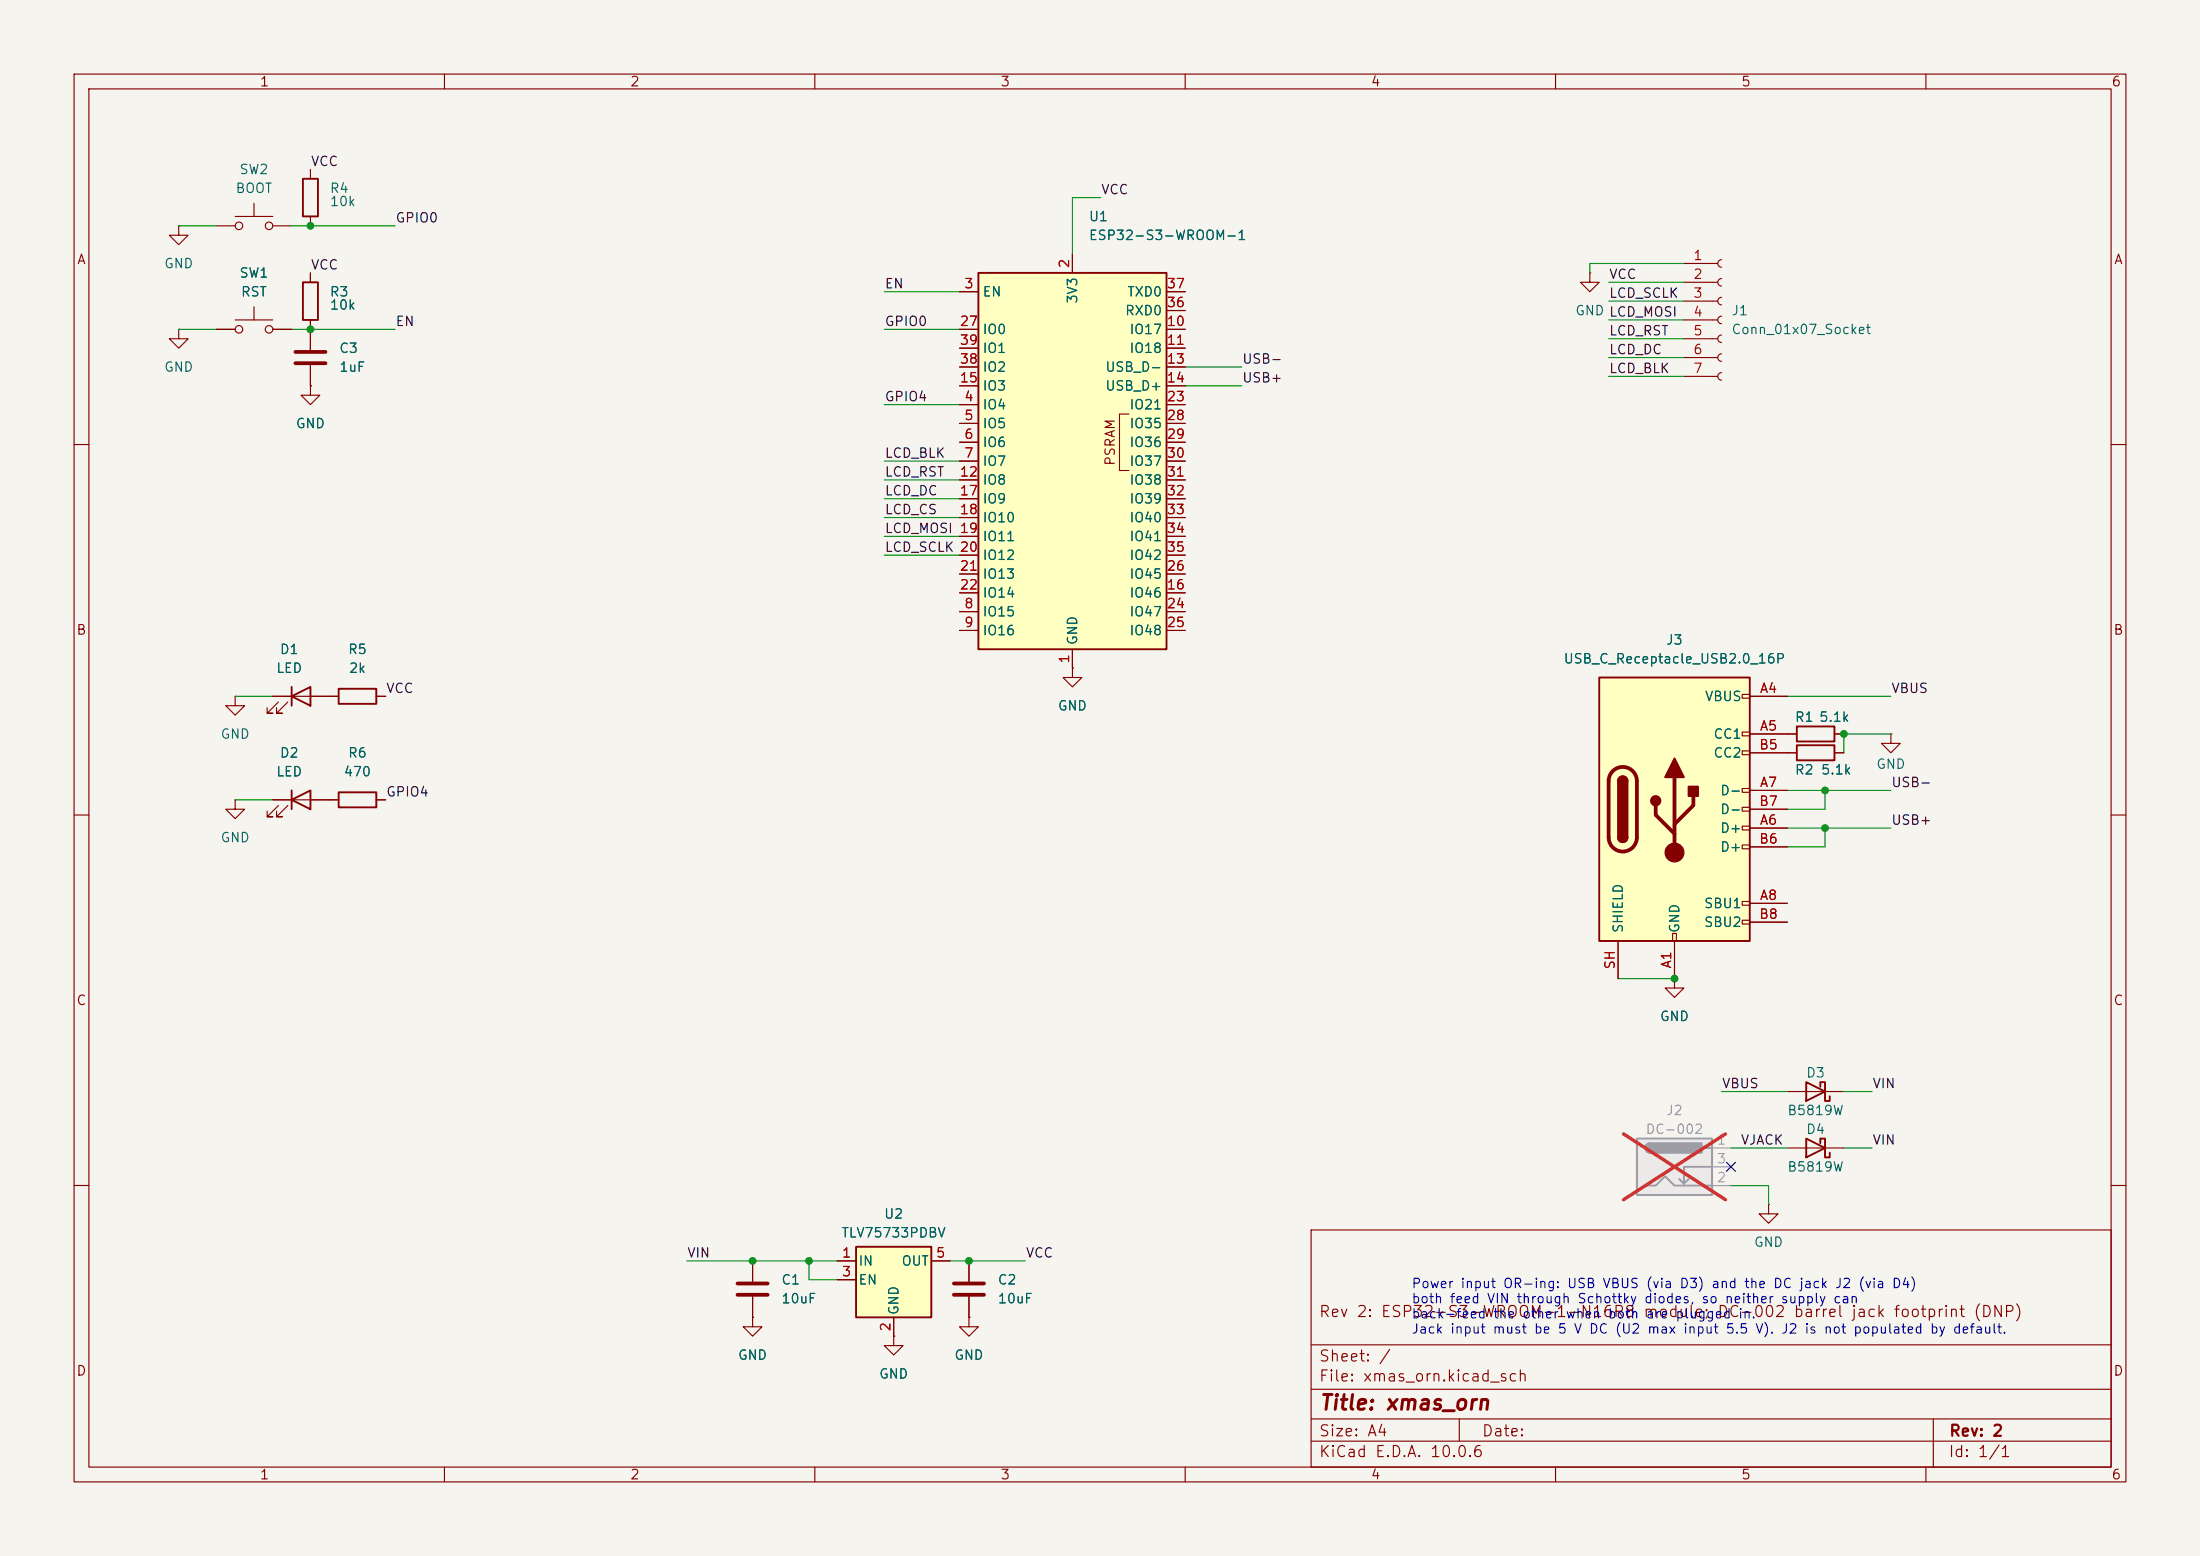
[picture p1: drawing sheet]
<svg xmlns="http://www.w3.org/2000/svg" width="297mm" height="210mm" viewBox="0 0 297 210" stroke-linecap="round" stroke-linejoin="round" font-family="sans-serif">
<path d="M0 0h297v210h-297z" fill="#f5f4ef" stroke="#f5f4ef" stroke-width=".14"/>
<g fill="none" stroke="#840000" stroke-width=".15">
<path d="M10 10h277v190h-277zM12 12h273v186h-273zM60 10v2M110 10v2M160 10v2M210 10v2M260 10v2M10 60h2M285 60h2M255.3 99.1v1.2h1.2l-1.2 1.3-1.3-1.3h1.3M255.3 99.1h.1M10 110h2"/>
<path d="M285 110h2M10 160h2M177 166h108v32h-108zM285 160h2M60 198v2M110 198v2M160 198v2M177 194.5h108M177 191.5h108M177 187.5h108M177 181.5h108M197 191.5v3"/>
<path d="M210 198v2M260 198v2M261 191.5v6.5"/>
</g>
<path d="M115.6 168.3h10.1v9.5h-10.1z" fill="#ffffc2"/>
<path d="M40.9 38.1h2v5.1h-2zM39.4 94l2.5-1.3v2.6zM39.4 92.7v2.6M45.7 93h5.1v2h-5.1zM39.4 108l2.5-1.3v2.5zM39.4 106.7v2.5M45.7 106.9h5.1v2.1h-5.1zM115.6 168.3h10.1v9.5h-10.1z" fill="none" stroke="#840000" stroke-width=".25"/>
<g fill="none" stroke="#840000" stroke-width=".15">
<path d="M41.9 36.8v1.3M29.2 44.5h2.5M31.7 43.2h5.1M34.3 41.4v1.8M36.8 44.5h2.6M41.9 52.1v1.2h1.3l-1.3 1.3-1.3-1.3h1.3M41.9 52.1h.1M41.9 43.2v4M41.9 49.3v2.8M31.7 94v1.3h1.3l-1.3 1.2-1.2-1.2h1.2M31.7 94h.1M36.8 94h8.9"/>
<path d="M37.6 94.7l-1.5 1.6h.7h-.7v-.8M38.9 94.7l-1.6 1.6h.8h-.8v-.8M50.8 94h1.3M31.7 108v1.2h1.3l-1.3 1.3-1.2-1.3h1.2M31.7 108h.1M36.8 108h8.9M37.6 108.7l-1.5 1.5h.7h-.7v-.7M38.9 108.7l-1.6 1.5h.8h-.8v-.7M50.8 108h1.3M101.6 177.8v1.3h1.3l-1.3 1.2-1.3-1.2h1.3M101.6 177.8h.1M101.6 170.2v2.8"/>
<path d="M101.6 175v2.8M113 170.2h2.6M113 172.7h2.6M120.6 177.8v2.5M125.7 170.2h2.6M238.8 162.6v1.2h1.2l-1.2 1.3-1.3-1.3h1.3M238.8 162.6h.1"/>
<circle cx="32.3" cy="44.5" r=".51"/>
<circle cx="36.3" cy="44.5" r=".51"/>
</g>
<path d="M39.9 47.5h4M39.9 49h4M99.6 173.2h4M99.6 174.8h4" fill="none" stroke="#840000" stroke-width=".51"/>
<path d="M221 153.7h10.1v7.6h-10.1z" fill="#ebeae8"/>
<path d="M221 153.7h10.1v7.6h-10.1zM222.8 154.3a.64 .64 0 0 0-.7 .6 .64 .64 0 0 0 .7 .7M228 159.1l-.7 .7M229.9 154.9h1.2M231.1 157.5h-3.8v2.3l-.6-.7M222.2 160h1.3l1.3-1.2 1.3 1.2h5" fill="none" stroke="#9c9b98" stroke-width=".25"/>
<g fill="#9c9b98" stroke="#9c9b98" stroke-width=".25">
<path d="M222.3 154.5l.5-.2v1.3a.63 .63 0 0 1-.6-.4 .63 .63 0 0 1 .1-.7z"/>
<path d="M222.8 154.3h6.9v1.3h-6.9z"/>
</g>
<path d="M231.1 154.9h2.6M231.1 157.5h2.6M231.1 160h2.6" fill="none" stroke="#9c9b98" stroke-width=".15"/>
<path d="M219.2 153l13.7 8.9M232.9 153l-13.7 8.9" fill="none" stroke="#e12e31" stroke-width=".46"/>
<path d="M144.8 90.2v1.2h1.2l-1.2 1.3-1.3-1.3h1.3M144.8 90.2h.1M226.1 132.1v1.3h1.2l-1.2 1.2-1.3-1.2h1.3M226.1 132.1h.1M241.3 147.3h7.6M241.3 154.9h7.6M130.8 177.8v1.3h1.3l-1.3 1.2-1.3-1.2h1.3M130.8 177.8h.1M130.8 170.2v2.8M130.8 175v2.8" fill="none" stroke="#840000" stroke-width=".15"/>
<path d="M243.8 146.1l2.6 1.2-2.6 1.3zM243.8 153.7l2.6 1.2-2.6 1.3zM245.7 146.7v-.6h.7v2.5h.6v-.6M245.7 154.3v-.6h.7v2.5h.6v-.6" fill="none" stroke="#840000" stroke-width=".25"/>
<path d="M128.8 173.2h4M128.8 174.8h4" fill="none" stroke="#840000" stroke-width=".51"/>
<path d="M215.9 91.4h20.3v35.6h-20.3z" fill="#ffffc2"/>
<g fill="none" stroke="#840000" stroke-width=".15">
<path d="M235.2 93.7h1v.5h-1zM235.2 98.8h1v.5h-1zM236.2 94h5.1M236.2 99.1h5.1M235.2 101.3h1v.6h-1zM235.2 106.4h1v.5h-1zM235.2 109h1v.5h-1zM235.2 111.5h1v.5h-1zM235.2 114h1v.6h-1zM236.2 111.8h5.1M236.2 106.7h5.1M236.2 101.6h5.1"/>
<path d="M236.2 114.3h5.1M236.2 109.2h5.1M218.4 127v5.1M225.8 126h.5v1h-.5zM226.1 127v5.1M235.2 121.7h1v.5h-1zM235.2 124.2h1v.5h-1zM236.2 121.9h5.1M236.2 124.5h5.1"/>
</g>
<path d="M215.9 91.4h20.3v35.6h-20.3zM218.4 105.4a.64 .64 0 0 1 .7-.6 .64 .64 0 0 1 .6 .6M218.4 113a.64 .64 0 0 0 .7 .7 .64 .64 0 0 0 .6-.7" fill="none" stroke="#840000" stroke-width=".25"/>
<path d="M217.7 104.1a1.9 1.9 0 0 1 2.1-.4 1.9 1.9 0 0 1 1.2 1.7v7.6a1.91 1.91 0 0 1-1.9 1.9 1.91 1.91 0 0 1-1.9-1.9v-7.6a1.9 1.9 0 0 1 .5-1.3zM223.5 108.7v1.3l2.6 2.5M226.1 104.9v10.2M228.6 107.4v1.3l-2.5 2.6" fill="none" stroke="#840000" stroke-width=".51"/>
<g fill="#840000" stroke="#840000" stroke-width=".25">
<path d="M218.4 105.4h1.3v7.6h-1.3z"/>
<path d="M218.6 105a.64 .64 0 0 1 .7-.2 .64 .64 0 0 1 .4 .6h-1.3z"/>
<path d="M218.4 113h1.3a.64 .64 0 0 1-.6 .7 .64 .64 0 0 1-.7-.7z"/>
<path d="M226.1 102.4l1.2 2.5h-2.5z"/>
<path d="M228 106.2h1.2v1.2h-1.2z"/>
<circle cx="223.5" cy="108.1" r=".63"/>
</g>
<circle cx="226.1" cy="115.1" r="1.27" fill="#840000" stroke="#840000" stroke-width=".15"/>
<path d="M132.1 36.8h25.4v50.8h-25.4z" fill="#ffffc2"/>
<path d="M40.9 24.1h2v5.1h-2zM132.1 36.8h25.4v50.8h-25.4zM242.6 98h5v2.1h-5zM242.6 100.6h5v2h-5z" fill="none" stroke="#840000" stroke-width=".25"/>
<g fill="none" stroke="#840000" stroke-width=".15">
<path d="M24.1 30.5v1.3h1.3l-1.3 1.2-1.2-1.2h1.2M24.1 30.5h.1M29.2 30.5h2.5M31.7 29.2h5.1M34.3 27.4v1.8M36.8 30.5h2.6M41.9 22.9v1.2M41.9 29.2v1.3M41.9 36.8v1.3M129.5 39.4h2.6M144.8 34.3v2.5M157.5 39.4h2.5"/>
<path d="M214.6 36.8v1.3h1.3l-1.3 1.3-1.2-1.3h1.2M214.6 36.8h.1M227.3 35.6h4.6M227.3 38.1h4.6M232.4 35.1a.51 .51 0 0 0-.5 .5 .51 .51 0 0 0 .5 .5M232.4 37.6a.51 .51 0 0 0-.5 .5 .51 .51 0 0 0 .5 .5M24.1 44.5v1.2h1.3l-1.3 1.3-1.2-1.3h1.2M24.1 44.5h.1M29.2 44.5h2.5M36.8 44.5h2.6M41.9 52.1h.1M41.9 43.2v4"/>
<path d="M41.9 49.3v2.8M129.5 54.6h2.6M129.5 57.2h2.6M129.5 59.7h2.6M129.5 44.5h2.6M129.5 47h2.6M129.5 49.5h2.6M129.5 52.1h2.6M152.4 55.9h-1.3v7.6h1.3M157.5 54.6h2.5M157.5 57.2h2.5M157.5 59.7h2.5"/>
<path d="M157.5 44.5h2.5M157.5 47h2.5M157.5 49.5h2.5M157.5 52.1h2.5M157.5 41.9h2.5M227.3 40.6h4.6M227.3 43.2h4.6M227.3 45.7h4.6M227.3 48.3h4.6M227.3 50.8h4.6M232.4 40.1a.51 .51 0 0 0-.5 .5 .51 .51 0 0 0 .5 .5M232.4 42.7a.51 .51 0 0 0-.5 .5 .51 .51 0 0 0 .5 .5"/>
<path d="M232.4 45.2a.51 .51 0 0 0-.5 .5 .51 .51 0 0 0 .5 .5M232.4 47.8a.51 .51 0 0 0-.5 .5 .51 .51 0 0 0 .5 .5M232.4 50.3a.51 .51 0 0 0-.5 .5 .51 .51 0 0 0 .5 .5M129.5 62.2h2.6M129.5 64.8h2.6M129.5 67.3h2.6M129.5 69.9h2.6M129.5 72.4h2.6M129.5 74.9h2.6M129.5 77.5h2.6M157.5 62.2h2.5M157.5 64.8h2.5"/>
<path d="M157.5 67.3h2.5M157.5 69.9h2.5M157.5 72.4h2.5M157.5 74.9h2.5M157.5 77.5h2.5M36.8 94h2.6M41.9 94h3.8M50.8 94h1.3M129.5 82.6h2.6M129.5 85.1h2.6M129.5 80h2.6M144.8 90.2h.1"/>
<path d="M144.8 87.6v2.6M157.5 82.6h2.5M157.5 85.1h2.5M157.5 80h2.5M236.2 99.1h6.4M236.2 94h5.1M247.6 99.1h1.3M36.8 108h2.6M41.9 108h3.8M50.8 108h1.3M236.2 101.6h6.4M236.2 111.8h5.1"/>
<path d="M236.2 106.7h5.1M236.2 114.3h5.1M236.2 109.2h5.1M247.6 101.6h1.3M218.4 127v5.1M226.1 132.1h.1M226.1 127v5.1M236.2 121.9h5.1M236.2 124.5h5.1M101.6 177.8h.1M101.6 170.2v2.8M101.6 175v2.8"/>
<path d="M113 170.2h2.6M113 172.7h2.6M120.6 177.8v2.5M125.7 170.2h2.6M130.8 177.8h.1M130.8 170.2v2.8M130.8 175v2.8M120.6 180.3v1.3h1.3l-1.3 1.3-1.2-1.3h1.2M120.6 180.3h.1"/>
<circle cx="32.3" cy="30.5" r=".51"/>
<circle cx="36.3" cy="30.5" r=".51"/>
</g>
<g fill="none" stroke="#009600" stroke-width=".15">
<path d="M24.1 30.5h5.1M39.4 30.5h13.9M119.4 39.4h10.1M148.6 26.7h-3.8v7.6M217.2 38.1h10.1M227.3 35.6h-12.7v1.2M24.1 44.5h5.1M39.4 44.5h13.9M119.4 44.5h10.1M119.4 54.6h10.1M160 52.1h7.6M160 49.5h7.6"/>
<path d="M217.2 43.2h10.1M217.2 45.7h10.1M217.2 40.6h10.1M217.2 48.3h10.1M217.2 50.8h10.1M119.4 67.3h10.1M119.4 64.8h10.1M119.4 62.2h10.1M119.4 74.9h10.1M119.4 72.4h10.1M119.4 69.9h10.1M31.7 94h5.1"/>
<path d="M241.3 94h14M255.3 99.1h-6.4v2.5M31.7 108h5.1M241.3 111.8h14M241.3 106.7h14M246.4 111.8v2.5h-5.1M246.4 106.7v2.5h-5.1M218.4 132.1h7.7M232.4 147.3h8.9M233.7 154.9h7.6M248.9 154.9h3.8M248.9 147.3h3.8"/>
<path d="M92.7 170.2h20.3M109.2 170.2v2.5h3.8M128.3 170.2h10.1M233.7 160h5.1v2.6"/>
</g>
<path d="M233.1 156.9l1.2 1.2M234.3 156.9l-1.2 1.2" fill="none" stroke="#000084" stroke-width=".15"/>
<g fill="#009600" stroke="#009600" stroke-width=".14">
<circle cx="248.9" cy="99.1" r=".46"/>
<circle cx="246.4" cy="106.7" r=".46"/>
<circle cx="41.9" cy="44.5" r=".46"/>
<circle cx="41.9" cy="30.5" r=".46"/>
<circle cx="246.4" cy="111.8" r=".46"/>
<circle cx="226.1" cy="132.1" r=".46"/>
<circle cx="130.8" cy="170.2" r=".46"/>
<circle cx="101.6" cy="170.2" r=".46"/>
<circle cx="109.2" cy="170.2" r=".46"/>
</g>
<text font-size="2" fill="#840000" x="178" y="190.8">Title: xmas_orn</text>
<g font-size="1.5" fill="#840000">
<text x="178" y="178.1">Rev 2: ESP32-S3-WROOM-1-N16R8 module; DC-002 barrel jack footprint (DNP)</text>
<text x="178" y="184.1">Sheet: /</text>
<text x="178" y="186.8">File: xmas_orn.kicad_sch</text>
<text x="178" y="197">KiCad E.D.A. 10.0.6</text>
<text x="178" y="194.2">Size: A4</text>
<text x="200" y="194.2">Date:</text>
<text x="263" y="197">Id: 1/1</text>
<text x="263" y="194.2">Rev: 2</text>
</g>
<g font-size="1.3" fill="#840000">
<text x="35" y="12">1</text>
<text x="85" y="12">2</text>
<text x="135" y="12">3</text>
<text x="185" y="12">4</text>
<text x="235" y="12">5</text>
<text x="285" y="12">6</text>
<text x="10.3" y="36">A</text>
<text x="285.3" y="36">A</text>
<text x="150.8" y="63" transform="rotate(-90 150.8 63)">PSRAM</text>
<text x="10.2" y="86">B</text>
<text x="285.2" y="86">B</text>
<text x="10.2" y="136">C</text>
<text x="285.2" y="136">C</text>
<text x="10.2" y="186">D</text>
<text x="285.2" y="186">D</text>
<text x="35" y="200">1</text>
<text x="85" y="200">2</text>
<text x="135" y="200">3</text>
<text x="185" y="200">4</text>
<text x="235" y="200">5</text>
<text x="285" y="200">6</text>
</g>
<g font-size="1.3" fill="#006464">
<text x="32.2" y="23.8">SW2</text>
<text x="31.7" y="26.4">BOOT</text>
<text x="44.4" y="26.4">R4</text>
<text x="44.4" y="28.1">10k</text>
<text x="146.9" y="30.2">U1</text>
<text x="146.9" y="32.7">ESP32-S3-WROOM-1</text>
<text x="22.1" y="36.5">GND</text>
<text x="32.2" y="37.8">SW1</text>
<text x="32.4" y="40.3">RST</text>
<text x="44.4" y="40.3">R3</text>
<text x="132.6" y="40.3">EN</text>
<text x="145.7" y="41.1" transform="rotate(-90 145.7 41.1)">3V3</text>
<text x="152.1" y="40.3">TXD0</text>
<text x="44.4" y="42.1">10k</text>
<text x="45.7" y="48">C3</text>
<text x="132.6" y="45.4">IO0</text>
<text x="132.6" y="48">IO1</text>
<text x="151.8" y="42.9">RXD0</text>
<text x="152.4" y="45.4">IO17</text>
<text x="152.4" y="48">IO18</text>
<text x="212.6" y="42.9">GND LCD_MOSI</text>
<text x="233.7" y="42.9">J1</text>
<text x="233.7" y="45.4">Conn_01x07_Socket</text>
<text x="22.1" y="50.5">GND</text>
<text x="45.7" y="50.5">1uF</text>
<text x="132.6" y="53">IO3</text>
<text x="132.6" y="50.5">IO2</text>
<text x="149.1" y="50.5">USB_D-</text>
<text x="149.1" y="53">USB_D+</text>
<text x="39.8" y="58.1">GND</text>
<text x="132.6" y="55.6">IO4</text>
<text x="132.6" y="58.1">IO5</text>
<text x="152.4" y="55.6">IO21</text>
<text x="152.4" y="58.1">IO35</text>
<text x="132.6" y="60.7">IO6</text>
<text x="132.6" y="63.2">IO7</text>
<text x="132.6" y="65.7">IO8</text>
<text x="152.4" y="60.7">IO36</text>
<text x="152.4" y="63.2">IO37</text>
<text x="152.4" y="65.7">IO38</text>
<text x="132.6" y="68.3">IO9</text>
<text x="132.6" y="70.8">IO10</text>
<text x="152.4" y="68.3">IO39</text>
<text x="152.4" y="70.8">IO40</text>
<text x="132.6" y="73.4">IO11</text>
<text x="132.6" y="75.9">IO12</text>
<text x="152.4" y="73.4">IO41</text>
<text x="152.4" y="75.9">IO42</text>
<text x="132.6" y="83.5">IO15</text>
<text x="132.6" y="78.4">IO13</text>
<text x="132.6" y="81">IO14</text>
<text x="152.4" y="81">IO46</text>
<text x="152.4" y="83.5">IO47</text>
<text x="152.4" y="78.4">IO45</text>
<text x="37.7" y="88.6">D1</text>
<text x="46.9" y="88.6">R5</text>
<text x="132.6" y="86.1">IO16</text>
<text x="145.7" y="87.1" transform="rotate(-90 145.7 87.1)">GND</text>
<text x="152.4" y="86.1">IO48</text>
<text x="211" y="89.9">USB_C_Receptacle_USB2.0_16P</text>
<text x="224.8" y="87.3">J3</text>
<text x="37.2" y="91.1">LED</text>
<text x="47" y="91.1">2k</text>
<text x="230.1" y="94.9">VBUS</text>
<text x="29.7" y="100">GND</text>
<text x="142.7" y="96.2">GND</text>
<text x="231.2" y="100">CC1</text>
<text x="242.2" y="97.7">R1</text>
<text x="245.5" y="97.7">5.1k</text>
<text x="37.2" y="105.1">LED</text>
<text x="37.7" y="102.6">D2</text>
<text x="46.3" y="105.1">470</text>
<text x="46.9" y="102.6">R6</text>
<text x="231.2" y="102.6">CC2</text>
<text x="232.1" y="107.6">D-</text>
<text x="242.2" y="104.8">R2</text>
<text x="245.8" y="104.8">5.1k</text>
<text x="253.2" y="104.1">GND</text>
<text x="29.7" y="114">GND</text>
<text x="232.1" y="112.7">D+</text>
<text x="232.1" y="110.2">D-</text>
<text x="232.1" y="115.3">D+</text>
<text x="230" y="122.9">SBU1</text>
<text x="230" y="125.4">SBU2</text>
<text x="219.4" y="126" transform="rotate(-90 219.4 126)">SHIELD</text>
<text x="227" y="126" transform="rotate(-90 227 126)">GND</text>
<text x="224" y="138.1">GND</text>
<text x="243.7" y="145.7">D3</text>
<text x="241.2" y="150.8">B5819W</text>
<text x="243.7" y="153.4">D4</text>
<text x="241.2" y="158.4">B5819W</text>
<text x="113.5" y="167.3">TLV75733PDBV</text>
<text x="119.3" y="164.8">U2</text>
<text x="105.4" y="173.7">C1</text>
<text x="115.8" y="171.1">IN</text>
<text x="115.8" y="173.7">EN</text>
<text x="121.6" y="171.1">OUT</text>
<text x="134.6" y="173.7">C2</text>
<text x="236.7" y="168.6">GND</text>
<text x="105.4" y="176.2">10uF</text>
<text x="121.6" y="177.6" transform="rotate(-90 121.6 177.6)">GND</text>
<text x="134.6" y="176.2">10uF</text>
<text x="99.5" y="183.8">GND</text>
<text x="128.7" y="183.8">GND</text>
<text x="118.6" y="186.4">GND</text>
</g>
<g font-size="1.3" fill="#0f0f0f">
<text x="41.9" y="22.7">VCC</text>
<text x="148.6" y="26.5">VCC</text>
<text x="53.3" y="30.4">GPIO0</text>
<text x="41.9" y="36.7">VCC</text>
<text x="119.4" y="39.2">EN</text>
<text x="217.1" y="40.5">LCD_SCLK</text>
<text x="217.1" y="38">VCC</text>
<text x="53.3" y="44.3">EN</text>
<text x="119.4" y="44.3">GPIO0</text>
<text x="217.1" y="45.6">LCD_RST</text>
<text x="167.6" y="49.4">USB-</text>
<text x="167.6" y="51.9">USB+</text>
<text x="217.1" y="50.7">LCD_BLK</text>
<text x="217.1" y="48.1">LCD_DC</text>
<text x="119.4" y="54.5">GPIO4</text>
<text x="119.4" y="62.1">LCD_BLK</text>
<text x="119.4" y="64.6">LCD_RST</text>
<text x="119.4" y="67.2">LCD_DC</text>
<text x="119.4" y="69.7">LCD_CS</text>
<text x="119.4" y="72.3">LCD_MOSI 19</text>
<text x="119.4" y="74.8">LCD_SCLK 20</text>
<text x="52" y="93.9">VCC</text>
<text x="255.2" y="93.9">VBUS</text>
<text x="52" y="107.8">GPIO4</text>
<text x="255.2" y="106.6">USB-</text>
<text x="255.2" y="111.6">USB+</text>
<text x="232.4" y="147.2">VBUS</text>
<text x="252.7" y="147.2">VIN</text>
<text x="234.9" y="154.8">VJACK</text>
<text x="252.7" y="154.8">VIN</text>
<text x="92.7" y="170.1">VIN</text>
<text x="138.4" y="170.1">VCC</text>
</g>
<g font-size="1.3" fill="#a90000">
<text x="228.5" y="35.4">1</text>
<text x="130.1" y="39.2">3</text>
<text x="144.6" y="36.3" transform="rotate(-90 144.6 36.3)">2</text>
<text x="157.4" y="41.8">36</text>
<text x="157.4" y="39.2">37</text>
<text x="228.5" y="38">2</text>
<text x="228.5" y="40.5">3</text>
<text x="129.5" y="44.3">27</text>
<text x="129.5" y="46.9">39</text>
<text x="157.4" y="44.3">10</text>
<text x="157.4" y="46.9">11</text>
<text x="228.5" y="43">4</text>
<text x="228.5" y="45.6">5</text>
<text x="129.5" y="51.9">15</text>
<text x="129.5" y="49.4">38</text>
<text x="157.4" y="49.4">13</text>
<text x="157.4" y="51.9">14</text>
<text x="228.5" y="48.1">6</text>
<text x="228.5" y="50.7">7</text>
<text x="130.1" y="54.5">4</text>
<text x="130.1" y="57">5</text>
<text x="130.1" y="59.6">6</text>
<text x="157.4" y="54.5">23</text>
<text x="157.4" y="57">28</text>
<text x="157.4" y="59.6">29</text>
<text x="129.5" y="64.6">12</text>
<text x="130.1" y="62.1">7</text>
<text x="157.4" y="62.1">30</text>
<text x="157.4" y="64.6">31</text>
<text x="129.5" y="67.2">17</text>
<text x="129.5" y="69.7">18</text>
<text x="157.4" y="67.2">32</text>
<text x="157.4" y="69.7">33</text>
<text x="129.5" y="77.3">21</text>
<text x="129.5" y="72.3">19</text>
<text x="129.5" y="74.8">20</text>
<text x="157.4" y="77.3">26</text>
<text x="157.4" y="72.3">34</text>
<text x="157.4" y="74.8">35</text>
<text x="129.5" y="79.9">22</text>
<text x="130.1" y="82.4">8</text>
<text x="157.4" y="79.9">16</text>
<text x="157.4" y="82.4">24</text>
<text x="130.1" y="85">9</text>
<text x="144.6" y="89.6" transform="rotate(-90 144.6 89.6)">1</text>
<text x="157.4" y="85">25</text>
<text x="237.5" y="93.8">A4</text>
<text x="237.4" y="101.5">B5</text>
<text x="237.5" y="98.9">A5</text>
<text x="237.5" y="106.5">A7</text>
<text x="237.4" y="109.1">B7</text>
<text x="237.5" y="111.6">A6</text>
<text x="237.4" y="114.2">B6</text>
<text x="237.4" y="124.3">B8</text>
<text x="237.5" y="121.8">A8</text>
<text x="218.3" y="130.9" transform="rotate(-90 218.3 130.9)">SH</text>
<text x="225.9" y="130.8" transform="rotate(-90 225.9 130.8)">A1</text>
<text x="113.6" y="170">1</text>
<text x="113.6" y="172.6">3</text>
<text x="126.3" y="170">5</text>
<text x="120.5" y="179.8" transform="rotate(-90 120.5 179.8)">2</text>
</g>
<g font-size="1.3" fill="#939391">
<text x="222.1" y="153.4">DC-002</text>
<text x="224.8" y="150.8">J2</text>
</g>
<g font-size="1.3" fill="#a5a4a2">
<text x="231.7" y="154.8">1</text>
<text x="231.7" y="159.9">2</text>
<text x="231.7" y="157.3">3</text>
</g>
<g font-size="1.3" fill="#0000c2">
<text x="190.5" y="174.2">Power input OR-ing: USB VBUS (via D3) and the DC jack J2 (via D4)</text>
<text x="190.5" y="176.2">both feed VIN through Schottky diodes, so neither supply can</text>
<text x="190.5" y="178.3">back-feed the other when both are plugged in.</text>
<text x="190.5" y="180.3">Jack input must be 5 V DC (U2 max input 5.5 V). J2 is not populated by default.</text>
</g>
</svg>
